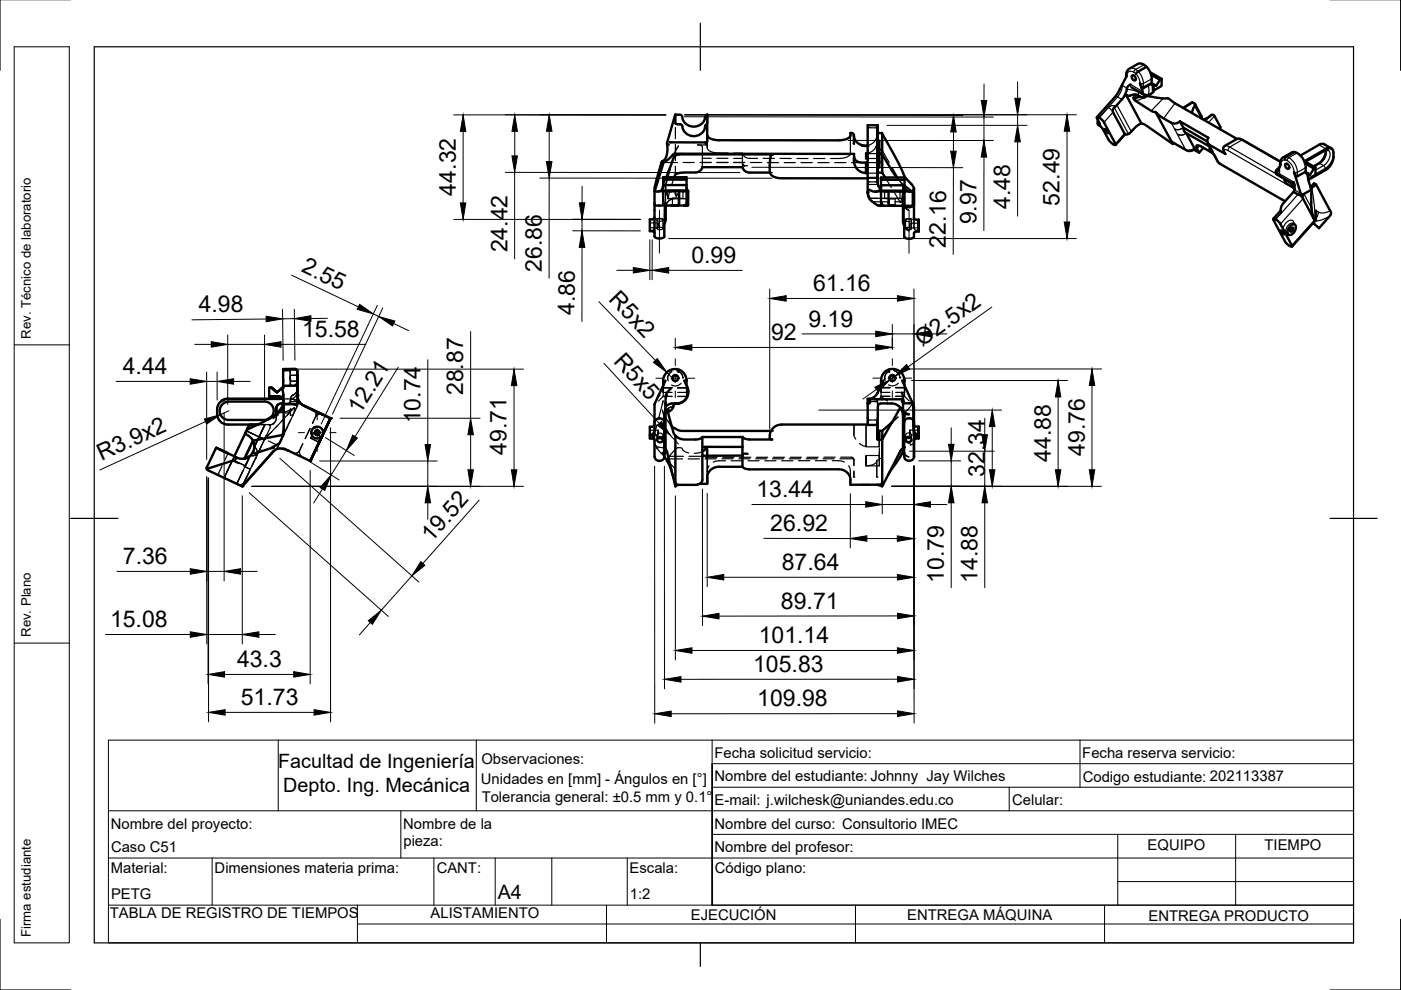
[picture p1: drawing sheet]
<svg xmlns="http://www.w3.org/2000/svg" width="297mm" height="210mm" viewBox="0 0 297 210" stroke-linecap="round" stroke-linejoin="round" font-family="sans-serif">
<!-- layer: Hidden -->
<g fill="none" stroke="#000" stroke-width=".25">
<path d="M139.2 38l.4 .6M140.6 39.6a1 1 0 0 1-1 1M140.6 39.6h.1M140.6 37.6h1.9M140.8 34.3h.2M141.1 39.7l.1 1.1M141.1 39.2v1.7M141.2 37.6l-.6 1.7M141.3 38.4l-.2 1.4M142.2 35.7l-1.1 3.5v4.9M142.9 37.6l-.5 1.6M143.2 24.3v1.5"/>
<path d="M143.2 31.9l.6-.9-.6 1.2v1.8M143.2 27v2.4M143.2 30.6v1.3M143.2 35.2v1.8M143.2 31.9l-.7 2.6M143.6 34.5h-3M143.7 37.6h1.9M144.8 34.5h2.4M148.4 34.5h2.4M148.9 34.5v.9M150.8 33.6h-1.9v.9h1.9M152 34.5h2.3z"/>
<path d="M152 33.6h2.3M154.3 32.4h-1.9a2.79 2.79 0 0 1-2.4-.8l-.1-2.9v2h-2l.6 .1 .4 .3v2.5M155.5 32.5h1.9a1.46 1.46 0 0 0 1.5 1.1h1.7M155.5 34.5h2.4M155.6 34.5h1.8M155.6 33.6h1.8v.9M157.4 34.5l.5 .7-.5-.1 1.1 .1M157.4 32.5v1.1M157.4 34.5v.9M159.1 34.5h2.4M161.8 33.6h2.4M162.7 34.5h2.4"/>
<path d="M163.2 35.2v1.1l.5 .3h-.5M165.4 33.6h2.3M166.3 34.5h2.3M169 33.6h2.3M169.8 34.5h2.4M172.5 33.6h2.4M173.4 34.5h2.4M177 34.5h2.4M180.3 28.2v3.7a1.17 1.17 0 0 1-1.3 1.6l-2.9 .1M180.6 34.5h2.8M181 32.9l.1 .5M181 28.7v1.8"/>
<path d="M181 32.9v1.1M181.1 32.6l-.1 .3M182.6 31h1.7M183.5 34.5h.1M184 35.2v2.4M184 36.7h.1M184 26.6v3.8M184 37.6v3.2M184 38.1v.9v-.3l.3-.1h1.4l.4 .3v-.2M184 27.3v3.2M184 36.6v.3M184 33.6h2.1"/>
<path d="M184 37.6h2.1M184 31.6v2.4M184 34.5h2.1M184 32.6h2.1M184 39.1h2.1M184 36.7h2.1M184 37.8h2.1M185.9 30.3a2.22 2.22 0 0 1-1.9 2.2M185.9 28.7l-.1 .7-.5 .7-.7 .5-.6 .2M186 38.6h.1M186.1 30l-.2 .3M186.1 38.6v.5"/>
<path d="M186.1 28.3l-.2 .3v1.7M186.1 26.6l-.1 .3-.3 .2-1.5-.1M186.1 38.7h.1M186.1 39.1l.6 1M186.4 32.4h.6v2.1v-.3h-.6M186.4 34.5h.6M186.8 39.6a.64 .64 0 0 0 .5 .9l.9 .2M186.8 39.6h.1M186.8 37.6h1.9M187 28.2v3.7M187 31.9l-1.3-.9 1.3 1.2v2M187 35.1v1.5"/>
<path d="M187 31.9l1.5 2.6M187.7 37.6l1.3 2.2M189.1 35.5l1.9 3.2a1.43 1.43 0 0 1 .5 1.7v.8a3.4 3.4 0 0 0 .5 2.9l.7 .5-1-.6v3.9M189.9 37.6h1.9M190.1 37.6l1.7 1.7M191.5 39.3l-.1 1.4M191.5 39.3v1.4h1.8M191.5 39.3v4.4M191.8 39.6a1 1 0 0 0 1 1.1M191.8 39.6h.1M193.3 39l-.3 .1M137.8 49h.1"/>
<path d="M137.8 46.5v2.3M137.8 47.3v1zM137.8 47.3h1.7M137.8 48.3h1.7M138.8 50.1h.1M138.8 46.1v1.8M138.8 49v1.1M138.8 40.6h.1M139.3 46.6v1.8M139.3 48.3a.79 .79 0 0 1 1.2 .2 .81 .81 0 0 1-1.2-.1zM139.3 46.6a.76 .76 0 0 1 1.2 .1 .81 .81 0 0 1-1.2-.1zM139.5 47.3v1z"/>
<path d="M139.6 43.6h.2M140.4 40.1l.2 .5M140.4 40.6h2.1M140.5 46.6v1.8M140.6 40.6l-1.8 .1M140.6 40.6h.1M140.6 40.6h1.8M140.6 40.6v2.5M140.8 46.7v.7M140.8 46.7a1.43 1.43 0 0 0-2 0v1.7l-.5 .4h-.5l.8 .3M140.8 47.4v.1M140.9 44h.1"/>
<path d="M140.9 44l-.1 3.4M140.9 44l-.1 2.7M141.1 42.2l-.2 1.8M141.1 42.1v1.6M141.4 41.1v.1M141.6 42.1h2.1M141.7 42.1h.1M141.9 40.6h.5h-1.2M142.1 40.3l-.4 1.6v.3l-.5-1.6M142.6 42.1h1.2zM142.6 42.1v1.5M143.2 40.6h-2"/>
<path d="M143.2 40.6l-.1 .4 .3 .8M143.2 40.6h.4M143.6 40.6h-2.3l.3 .2-.1 1.3M143.8 42.1v1.5M144.8 40.6h.2l-.2 .2v1.3h-2.2M145.3 42.1h-2.5l-.6 .2a1.98 1.98 0 0 0-1 1.3M145.3 42.1l.4 .2 .2 1.1M145.3 42.1l-2.8 .1-.9 .6-.4 .8M145.7 40.2l-.4 .4h-.9a.5 .5 0 0 0-.7 .4l-.2 .6-.3-1M145.8 40.6h-2.2M184 40.8l.4 1.3M184.4 42.1l.2 .4 .7 .3h3.2"/>
<path d="M184.4 42.1h6.8M186.6 40.6h2.1M186.7 40.1l.3 .2a6 6 0 0 0 3.1 .4h1.3l-.1 1.1 .2 .3M186.7 40.1h.1M186.7 40.1l-.5 .5h-.7M186.8 40.6v2.5M186.8 40.6h.1M188.6 42.1h1.2zM188.6 42.1v1.5M189.6 40.8l1.3 2.1M189.6 40.6h-2.3l.3 .2v1.3h2.1M189.7 42.8h1.5"/>
<path d="M189.7 42.1h1.5M189.8 42.1v1.5M189.9 40.6h2M190.8 40.6h.2l-.2 .2v1.3h-2.2M191.2 42.8h.1M191.2 42.8h.2M191.2 42.1h.2M191.2 42.1l.3 .2M191.4 42.8l.1 .8M191.4 42.8l.1 .2M191.5 42.3l-.3-.2h.2l.1 .3M191.5 42.1v.2"/>
<path d="M191.5 42.6l-.1 .3h-.5M191.5 42.1a.5 .5 0 0 0-.5 .6l-.1 .2M191.7 50.2h.1M191.7 47.5l.3 .7 .7 .7M192 48.4a.8 .8 0 0 1 1.2 .1 .83 .83 0 0 1-1.2-.1zM192 46.6a.8 .8 0 0 1 1.2 .2 .84 .84 0 0 1-1.2-.2zM192 46.7v1.8M192.9 47.3v1zM192.9 48.3h1.9M192.9 47.3h1.9M193.3 46.7v1.8M193.4 40.6l.1 .1"/>
<path d="M193.5 43.7h.1M193.6 43.6l-.8 .3M193.8 46.1v2.3M193.8 46.1v.7M194.8 48.8h-.7l-.3-.3v-1.7a1.48 1.48 0 0 0-2.1 0v3.4M194.8 49l-.8 .2M60 78.3h.1M60 78.3v5.4a.57 .57 0 0 0 0 .9l.1 1h.9h-.9M60 78.6v-.2l.2 .2h1.3M60 78.3v.1h2.6l.3 .2 .1 .3M60 78.2l.1 2.5M60.1 78.6l-.1-.3 .3 .3h1.3"/>
<path d="M61.5 79.6l.1 1.2zM61.5 79.1v-.5l.1 1.6M61.5 79.6h1.5M61.6 79.1v-.5v3.2v-.5M61.6 79.6v1.2zM63 78.6l-.3-.2h-2.7l.1 2.3M63.1 79.5l-1.5 .1M141 79.4l-.1 .1a3.8 3.8 0 0 0-.3 2.3M142.4 78.8a1.62 1.62 0 0 0-.7 2M142.5 78.8l-.7 .6-.2 1M143.4 78.6a1.58 1.58 0 0 1 1.4 1.6M143.6 78.7l.9 .5 .3 .9"/>
<path d="M144 78.4l-1.2-.1-.9 .3M144 78.4l.7 .4 .5 .6 .4 1.2M144 78.4h.1M188.4 78.8a1.62 1.62 0 0 0-.7 1.9M188.4 78.4h.1M188.4 78.4a2.86 2.86 0 0 0-1.6 3.4M188.4 78.4l1.2-.1 .8 .2M188.5 78.7l-.8 .8-.1 .8M189.5 78.6a1.63 1.63 0 0 1 1.3 1.6M189.7 78.6l.8 .7 .3 .8M191.3 79.3l.4 1.3M44.1 99.7l.3 .1"/>
<path d="M44.5 97.8l-.7 1.4 .1 .4 2.7 1.3M46.2 95.1h-.4l-.8 1.6M47.1 98.8l-.8 1.6 .3 .5-1.2-.6M47.1 84.9a3.1 3.1 0 0 0 .1 4.8 4.5 4.5 0 0 0 2.7 .3M47.5 85.4h.1M48.3 99.8l-.6 1.2 .1 .4 .5 .3M48.3 96.1l-.7 1.6M49.2 97.7l-1.5 3.4 .1 .3 2.7 1.3a1.1 1.1 0 0 0 1.5-.9l1.1-2.3M49.2 97.7l1.4 .6M49.3 97.5l-1.6 3.5a.61 .61 0 0 0 .6 .6l3.1 1.5-.9-.4a1.04 1.04 0 0 0 1.3-.5l1.1-2.4M49.3 97.5l2.7 1.3M49.7 96.7l-.4 .8"/>
<path d="M50 97h-.4M50.1 97h-.3l-.3 .2-1.3 2.8 1-2.3M50.6 94.8l-1 2.1M51.1 90h2.3M51.6 99.7l-1.4 2.9M51.7 98.8l1.4 .7M51.9 99l-1.7 3.6M51.9 99l1.2 .5M52.2 91.4h.1M52.2 91.4l3.8 1.8M52.2 91.4l1.4 .6M52.2 91.3l-.1 .4"/>
<path d="M52.2 91.3l2.8 1.3-1 2.1 .9-2.1M52.2 91.3l-1.1 2.4M52.2 91.3l1.4 .7M52.4 90.9l-.2 .5M52.4 90.9h.1M52.5 90.9l-.3 .5M52.7 96.9h.1M52.7 96.9h-.1M52.9 90.1l-.8 1.5a.63 .63 0 0 0 .6 .7M52.9 96.8l-.9 2 1.1-2.2-1.1 2.2-2.7-1.3M52.9 96.8l-1 2.1M53 96.6l-.9 2"/>
<path d="M53.1 96.6l-.4 .3M53.1 96.6l-.2 .2M53.4 90.8l-1.2 .5M53.6 95.8h.1M53.6 95.9l-.9 1M53.7 93.4h-.1M53.7 93.7h.1M53.9 97.8l-1.1 2.2M53.9 94.7a2.62 2.62 0 0 1-.9 1.9l.7-.8zM53.9 94.7l1-2-1 2.1 .2 .1a.93 .93 0 0 1 .4 1.1 .93 .93 0 0 1-.9 .6h-.5l-1.2 2.4M53.9 94.8l.4 .4 .3 .7M54.2 97.2h.1"/>
<path d="M54.2 97.2l-1 2M54.5 96.6l-1.1 2.2M54.6 90h1.6l-1.2 2.6 1.1 .6 1.2-2.6-.3-.5-.9-.1M54.6 96.2l-.8 .4h-.7M54.7 92.5l1.3 .7M54.7 92.5l1.4 .7M54.8 92.9l-.8 1.8-.3-1.3 .3 1.4M55 92.6h.1M55.1 95.3l-.9 1.9M55.1 95.3h.1M56 93.2l-.9 2.1M56.1 93.2h.1"/>
<path d="M56.1 90h-1.4h1.5l-1.3 2.6M56.1 90l-2.1 4.6-.1-.6-.4-.9M56.2 90l-.9 1.8M56.5 92.3l-.5 .9M56.5 92.3l-2.1 4.4M56.6 89l-2.2 1.2M56.9 93.5l1.6 .8M57.1 82.2h.1M57.1 82.2v1.9M57.1 90.1h.1M57.1 88.8h.1M57.6 82.2h-.5"/>
<path d="M57.6 82.2h-.5v1.8h2h-2v-1.8M57.6 91.5l-1.5 1.7M57.8 89.9h.1M58.6 94.4l-.1-.1 .5-.2 .4-.4-.6 1.3M58.6 87.6l-1 .7M58.6 87.9v.9a1.47 1.47 0 0 1-1.5 1.3 1.68 1.68 0 0 0 1.5-2.2zM58.7 83.2h.1M58.7 83.2l.4-.3zM58.8 90.2l-1.6 1.7-.7 .4M59.1 87.9l-1.2 .9M59.1 84l.6 .3M59.1 84h.1"/>
<path d="M59.1 82.9l.7-.6 .3 1v.8M59.1 84a1 1 0 0 1 1 1l-.3-.7zM59.5 84.1v.1M59.8 82.3l-.7 .6M59.8 87l.3-.7v1.1M59.9 82.2l-.1 .1M59.9 82.2h.1M59.9 82.2l-1.2 1M59.9 92.5l-1.2 2.7M60.1 82.2h.1M60.1 88.9l-1.7 1.8M60.1 83.9v1.1"/>
<path d="M60.1 85.6v1.8M60.1 85.6h.1M60.1 85v3.8M60.1 80.7v1.1M60.1 85v.1M60.1 87.4l.5 .2 .5-.1 .4-.3 .1-.5-.4 1-1.6 1.7M60.1 84.1l-.2 .4M60.1 85.4l-.2 .6M60.1 86.3h.1M60.1 83.7v.4M60.1 85.5l.1 1.9 1.4-.6v1.2h.5M60.1 85.5l-1 .2"/>
<path d="M60.1 85.1l.1 .8M60.2 85.5l-.1 4.6-.3 2.2-.4 1.4 .8-1.5M60.2 90v2M60.2 87.4l-1.3 .2M60.2 85.9l-.3 .9-.3 .4-.7 .4M60.2 95.1l1.1 .5M60.2 85.9v1.4M60.9 85.6h.3h-1.1M61 90.5l-1.1 2.1M61.1 95.5l.2 .1M61.3 85.5h-1.2M61.5 89.3l-1 2.2"/>
<path d="M61.5 85l-.1 .3-.2 .2h-1.2M61.5 80.2l.1 1.6v-.5M61.5 85h.1M61.6 85.1h.2zM61.6 80.8h1.4M61.6 86.8v.1M61.6 85.5l.2 .1a1.06 1.06 0 0 0 1.2 .1l.3-.2-1.3 2.7M61.6 81.8h-1.3l-.2 .3-.1-2.3 .1 2.3 .2-.3h1.3M61.7 88.9l-1 2.2M61.7 84.7h.1M61.9 84.7h-.2M61.9 84.7h.4"/>
<path d="M61.9 84.7l-.4 .3M62.1 88l-.6 1.4M62.3 84.7h.1M62.3 84.7l.8 .2v.2M62.3 84.8l.8 .1v-.6v.8M62.4 86.4v.6l-.3 1M62.4 86.4l-.8 .5v1.1M62.4 86.4l-1.5 1.7M63 85.3v.4M63 81.1l-.3 .6-2.6 .1-.1 .4M63 80.7a.93 .93 0 0 1-.5 1.1h-2.4M63.1 82.4l-.3 .8-1.1 1-.1 1.3"/>
<path d="M63.1 82.5l-.3 1.2-.4 .6-.7 .3h-1.7M63.1 82.4l-.4 .9-1 .9-.1 1.3M63.1 80.7a.93 .93 0 0 1-.5 1l-2.5 .1v.4l-.3 .1 .3 1.2 .1 2h2.2l.5 .3M63.1 80.7h.1M63.1 80.8h-1.5M63.1 85.1l.1 .3-.2-.1 .1 .1M63.1 85.1l.3 .4M63.1 85.1l.2 .3M63.1 85.1h-1.3M63.2 85.5h.4h-.3M63.3 85.4l.1 .1M63.3 85.4a.26 .26 0 0 0-.3 .1 .26 .26 0 0 0 0 .3l-.1 .6-.7 1.5"/>
<path d="M63.4 85.5h.1M63.4 85.5l.7 .3M63.5 95.6l-.4 .4-.4 .1-1.4-.5M63.5 95.6l-.7 .5-.6-.1M64.1 96.9l1.7 .8M64.2 94.1l-.7 1.5M64.2 94.1l-.7 1.6 .1 .7 .5 .5-4.1-1.8a1.69 1.69 0 0 0-2 .5M65.7 90.9l-1 2.1M65.8 90.8l-1.1 2.2M65.9 92.9l1.7 .9M65.9 92.9l1.8 .9M66.4 91.8l-.5 1.1z"/>
<path d="M66.4 91.8l1.8 .9M66.4 87l.6 .6-.1 .7M66.4 91.8l1.8 .8M66.5 87l.5 .6-.1 .7M66.6 92.8l.6 .2 .7-.2M66.6 90.6l-.4 .5-.2 .7M66.7 90.6l.8-.1 .6 .3 .4 .5v.7v-.7l-.3-.5M66.9 88.3l-.7 1.5M67 91.3a.5 .5 0 0 1 .7 .2 .5 .5 0 0 1-.2 .7M67 91.3h.1M67.1 90.5a1.25 1.25 0 0 0-.9 1.8M67.5 92.2h.1"/>
<path d="M67.6 92.1h.1M67.9 92.8l.4-.4-.5 .5h-.6M67.9 92.8h.1M68.2 87.8l-.7 .1-.5 .3-.7 1.6M137.8 90.5v2.5M137.8 91.2v1zM137.8 91.2h1.7M137.8 92.2h1.7M138.8 85.7h.1M138.8 93.4h.1M138.8 90v1.1M138.8 85.7v2.6"/>
<path d="M138.8 89.5v2.5M138.8 92v2l.2 .5a.44 .44 0 0 0 .6 .4M138.8 92v-.2l.1 .4 2.1 1.5M138.9 94.2l.4 .5 1.8 .4M139.2 95l1 1.1 .5-.3M139.3 90.1l-.5 1.7M139.3 92.4v.8M139.5 92.8a.58 .58 0 0 1 0-.8 .58 .58 0 0 1 .8 0 .58 .58 0 0 1 0 .8M139.5 91.2v1zM140.2 96.1l.6 .7M140.4 82.2h2.1M140.4 86.9l.4 1.3 1.6 2.1"/>
<path d="M140.5 92.4v.8M140.6 85l-.1 .7M140.6 85l-1 3.9M140.6 85h.1M140.6 84l-1 1M140.6 82.2h1.9h-1.9v1.9M140.6 82.2v1l-.1-.6-.1-.3M140.6 81.8h.1M140.6 84h1.9M140.6 82.2h.1M140.6 84v.1M140.6 83.2h1.9"/>
<path d="M140.9 95.6h.1M140.9 95.6l-.4 .6 .4-.1M141.1 80.7l-2.3 5M141.2 87.4l-.1 .7 .2 .7M141.3 87.1l-.1 .3M141.4 87.4l.2-.1-.1 .1M141.6 89.2l.7 1.2 .5 1.4M141.6 80.3v.1M141.7 87.3l-.5 .1M141.7 86.7l-.2 .9-.3-.2M141.8 97l-.3 .1-.1 .4 1.8 2v3.6M141.9 86.4l.5-.1-.8 .3-.4 .8"/>
<path d="M142 96.7h2.9M142.6 80.2v.1M143.2 97.8v1.6M143.3 95.1l-1.8 2.1M143.7 82.2h2.1h-2.1M143.7 84h1.9M143.7 82.2h1.9M143.7 83.2h1.9M143.8 80.2a.63 .63 0 0 1-.6 .6 .63 .63 0 0 1-.6-.5M144.4 81.3a1.68 1.68 0 0 1-2 .3M144.7 97.3h-2.9l-.2 .2-.1 .2-.1-.2M145.1 80.7l.5 1.1"/>
<path d="M145.6 81.8l.2 .6M145.6 84l.1 .3M145.6 82.7l.2-.5 .1 .7M145.6 82.2v1v-.5M145.6 82.7v1.3M145.6 82.2v1.9M145.9 97.3h2.4M146 96a2.52 2.52 0 0 1-1.6-1l-.8-.1-.4 .3v1.4M146.1 96.7h3.4l.2 .3h.2v3M148.9 95.8l-.7 .2-1 .1M149.8 97h2.2M149.9 96.6v4.5"/>
<path d="M149.9 100v1.2M150.3 98.8l-.4 1.2M151.9 97.3h-2.4M153.1 97.3h2.3M153.2 97h2.4M153.8 97.7a4.7 4.7 0 0 0-2.6 .3M155 97.7h2.4M156.6 97.3h2.4M156.8 97h2.4M157.4 94.8l.1 1.9M157.4 96.7h.1M158.6 97.7h2.4"/>
<path d="M160.2 97.3h2.4M160.4 97h2.4M162.2 97.7h2.3M163.2 93h.1M163.5 91.4h.4l-.5 .1-.2 1.5M163.8 97.3h2.4M164 97h2.3M165.7 97.7h2.4M167.3 97.3h2.4M167.5 97h2.4M169.3 97.7h2.4M170.9 97.3h2.4"/>
<path d="M171.1 97h2.4M172.9 97.7h2.3M174.5 97.3h2.4M174.7 96.9h2.4M176.4 97.7a4.5 4.5 0 0 1 2.6 .3M178.2 96.9l2.6 .1 .2 .4v1.3v-1.3l-.1-.1h-2.8M179.9 98.8h.1a3.1 3.1 0 0 1 .3 2.2v1.8M181 92.2l.1-2.2-.1 2.3 .4 .8M181 99.9v1.2M182.2 94l.8 .5 .6 .1v-4.6v4.7M183.6 94.6v.1h2.8v-1.3h.6v1.3M184 84.6h.1"/>
<path d="M184 90v.1M184 90h.1M184 84.6v5.4M184 90.1h.1M184 84.6h2.1M184 88.1v1.4l.1-.3 .3-.2 1.3 .1 .4 .4-.1-.9v1.1M184 90.1h2.1M184 90h2.1M184 84.8v-.1v2.2M184.5 85.1h.1M184.5 85.1h1M185.5 85.1h.1"/>
<path d="M185.5 85.1l.4-.1 .1-.3v.9M185.9 97.7v3.4M186 85.6h.1M186 84.6v1M186.1 84.6v4.9M186.3 84.6h.1M186.4 97.5l-.5 .1a1.42 1.42 0 0 1-1.5 1.1l-.8 .1M186.4 95v2.5M186.4 97.5v1.3h-2.8M186.4 91.3v3.4M186.4 95.9v2.9M186.6 82.2h2.1"/>
<path d="M186.7 84.1l-.1 .3-.3 .2M186.8 84l-.1 .1 1.5 .9M186.8 83.2v-1h1.9h-1.9v1.8h1.9M186.8 84h.1M186.8 84h1.9M187 98.2v4.9M187 95.9v1.3h-.6v-.6h-2.8v2.2v-2.2M187 91.3v5.9M187.3 80.7l-.7 1.6M187.6 80.3h.1M188.6 80.2h.1M188.7 83.2h-1.9v-.5l-.2-.4-.9 1.6-.7 .5-.9 .2h2.2"/>
<path d="M189.1 89.5l1.3-1.1-1.2 1.2-.8 1.2M189.8 80.1a.63 .63 0 0 1-.6 .7 .63 .63 0 0 1-.6-.6M189.8 80.1h.1M189.9 84h1.9M189.9 82.2h1.9M189.9 82.2h2M189.9 83.2h1.9M190.4 81.2a1.61 1.61 0 0 1-2 .4M190.8 80.1h.1M191.2 85.1h.3M191.2 86.9h.1M191.3 80.7l2.4 5.1"/>
<path d="M191.4 86.8l-.1 .2 .1 .4-.5-.9 .3 .4 .3 .9M191.5 96h.1M191.5 92.1v3.9M191.5 87v.1M191.5 87.1v.9M191.5 84.8h.1M191.5 87.3v-1.4v1.7l-.1-.2M191.5 95l.5-.2-.5 .8M191.5 84.8v2.3M191.5 84v.8M191.5 85.1h.1M191.5 87.9v3"/>
<path d="M191.5 95.6h.1M191.6 93.5l1.7 .8M191.7 88.3h.1M191.7 94.3l.1 1.8 .4 .5 .5 .3-1-.5M191.7 88.3v1.2M191.7 90.7v2.4M191.8 84l1 1M191.8 82.9v.3v-1v1.8M191.8 81.7v.1M191.8 82.9v1.1M192 82.3l-.2 .6M192 92.3v.9"/>
<path d="M192.2 92.8a.58 .58 0 0 1 0-.8 .58 .58 0 0 1 .8 0 .58 .58 0 0 1 0 .8M192.9 91.2v1zM192.9 91.2h1.9M192.9 92.2h1.9M193.3 92.3v.9M193.5 85.4h.1M193.5 85.4l.1 .3M193.5 85.4l-.7 1.1-1.5 1.2M193.5 90.3l.3 3.5-.3 .4-.5 .2M193.5 87.3v-1.8v4.8M193.5 88.5v1.8M193.8 91.4v2"/>
<path d="M193.8 90v.2M193.8 90v3.4M47.7 101.4l2.5 1.2M49.4 102.2l1.1 .5M51.4 100l-1 2.2v.3l.1 .2M51.8 102.2a1.04 1.04 0 0 1-1.4 .5l1 .4M51.8 102.2l-.4 .4M52.3 101l-.5 1.2M52.7 100.2l-.9 2M143.6 102.8l.2-.1-.1 .1M148.9 102l-.5 .5-.5 .1h.4M181 101.1h.1"/>
<path d="M182.6 102.7h1.7M185.9 101.1h.1M186 102.8l-.3-.1 .6 .1"/>
<circle cx="67.3" cy="91.7" r=".5"/>
</g>
<!-- layer: Visible -->
<g fill="none" stroke="#000" stroke-width=".51">
<path d="M237.9 18l-1.4 2.4-3.9 4.4M238.9 16.1l-1 2M239.7 17.9a1.28 1.28 0 0 0-.8 1.3l-.5 1.1-.5 .8M239.9 18.6l2.7 1.5M240 16l.2-.1a.68 .68 0 0 1 .5 .5 .68 .68 0 0 1-.1 .7 .79 .79 0 0 1-.6-1.1zM241.7 17.7l.5 1.5a.86 .86 0 0 0 .9 1 1.05 1.05 0 0 1-1.8 .1M241.7 17.7h.1M243.1 14.2l-1.9 1.1-.4 .4M243.1 14.2l-.5-.5a1.31 1.31 0 0 0-1.4-.1l-1.7 1a1.74 1.74 0 0 0-.7 1.8M243.1 14.1l.6 .8 .4 .9 .3 2.9a.93 .93 0 0 1-.6 1.3l-1 .5M243.8 15.3l2.5 1.4v1.5l-1.5 .9-.3 .4M244 15.8l1.9 1.1"/>
<path d="M244.2 17.6l-1.8 .9a.9 .9 0 0 1-.7-.8M244.2 17.6l.9 .6M246.3 16.7l-.4 .2-.8 1.3-.9-.4M140.6 39.3l-.2 .8M140.6 38.1v1.1M140.7 34.2h-.3l-.2 .4-1.4 5.1v.9M140.7 34.4l-.1 .1M141.4 30.5l.1 1.4a2.43 2.43 0 0 1-1.1 2.3M143.2 24.4v1.7l.3 .2h.6M144.2 26.3l.4 .2a2.5 2.5 0 0 0 2.5 2.4 2.5 2.5 0 0 0 2.5-2.3l.3-.4v-1.9v4.4M145.6 39.7l.3 .8-.1-.1v.2h-.2M145.6 38.1h-5v-.5h5v2.2l.1 .6"/>
<path d="M145.6 39.2h-5v.6l-.2 .4M147.4 36.6h-2.8l-1 .2a.76 .76 0 0 0-.7 .8M148.9 35.4l8.5 .1a1.45 1.45 0 0 0 1.5 1.1h4.3M148.9 35.4a1.45 1.45 0 0 1-1.5 1.2M149.9 24.3a1.48 1.48 0 0 0-.6 1.3 2.5 2.5 0 0 1-2.7 1.2 2.5 2.5 0 0 1-2-2.2l-.4-.3h-1l-1.8 6v.2l.4 .2M149.9 28.7v1.3l-.2 .6-.2-.4-7.5-.1M149.9 28.7a2.33 2.33 0 0 0 2.6 1l25.3 .1M163.4 33.1l.5-.4h-19.6a1.42 1.42 0 0 0-1.7 1.4l-1.4 3.5M163.4 33.1l-.2 3.3a1.98 1.98 0 0 0 2.3 1.4h18.5M177.8 29.8a2.33 2.33 0 0 0 2.5-1.1v-.5a.52 .52 0 0 1 .7 .5v1.7M181 28.7a2.37 2.37 0 0 0 3 2.1M181 30.4h.1"/>
<path d="M181.1 33.4a1.82 1.82 0 0 0 2.3 1.1h.2v2.2M183.6 36.6a2.72 2.72 0 0 1-2.5-3.3v-.7h-38.1l-.4 .2a4.7 4.7 0 0 1-1.9 1.5l-1.9 6.3M183.6 34.5h.4M183.6 32.5v1.1h.4M183.6 35.4v1.3h.4M183.6 32.6h.4M184 32.5h-.4M186.1 26.6v12zM186.1 26.6h-2.1v14M186.1 26.6l-.1 11.9M186.1 34.5h.3M186.1 33.6h.3"/>
<path d="M186.1 32.6h.3M186.1 36.6h.9M186.1 38.5l.1 .8 .5 .8M186.1 30l.3-.1v2.9h.6v3.8M186.4 32.8v2.7h-.3M186.8 38.1v1.2h5M186.8 39.3v.3M186.8 39.6l-.2 .7M187 28.2v4.6l3.1 4.8M187 28.2a69.5 69.5 0 0 1 4.9 9.4l.2 .3M187 28.2l-.9 .1M187 36.6l.7 1"/>
<path d="M191.6 37.4l1.7 1.6a1.91 1.91 0 0 1 .5 1.9v5.2M191.8 38.1h-5v-.5h5v2.3l.4 .6 .6 .1M191.8 39.3l1.7 1.3M232.8 25.4l-.1 .9M232.8 26.4l.5 .3M233 24.9l1.1 1 2.5 4.8a1.49 1.49 0 0 1-1.6-1.1l-1.3-2.3-1-1 .4 .2 .1-.2-.6-1.2M233 24.9l-.4-.1v.3M234.2 27.4l.5 .2 .4 .6-.5-.2zM237.9 21.1l-1.3 1.4a1.09 1.09 0 0 0-.6 1.3l2.4 4.5a.93 .93 0 0 0 1.5-.4M238.6 28.5l-2.1 2.2M238.8 20.1l3.2 6.1M238.8 20.1l.8 .2"/>
<path d="M238.8 20.1l-.3 .2M239.6 20.3a1.71 1.71 0 0 1 1.8 0M239.9 27.9a3.5 3.5 0 0 1 2.3-1.7l.6 .3 5.9 4 .3-.1M240.8 20.8a.24 .24 0 0 1-.3 .2 .24 .24 0 0 1-.2-.3l.1 .4 .3 .3 3.4 2.1 .9 .3M241.8 20.5l-1 .3M242.5 20.6l.2 .1M243.2 20.3a14.4 14.4 0 0 0 4.4 .5l1.5 1.1 13.2 7.6M248.4 29.9l.1 .2M250.2 25.7a1.7 1.7 0 0 1-1.9 .3l-1.8-1-1.5-1.2 3.3 6.2M250.9 27l-.7-1.3 6 3.5a1.02 1.02 0 0 0 .2 1.5l3.4 2-.1-.2M251.5 28.2l1.7 3.3a1.16 1.16 0 0 1-1.7 .3l-3-1.7M253.3 22.5l.1-.4-.7-.4-1.9 1.2"/>
<path d="M253.3 22.5l-.4 .7-.1 .8M253.4 22.1l1.4 2.6v.4M254.2 32.4l-.6-1.3 .1-.2 .2-.1 .9 .3 2.3 1.4M255.2 31.3l-1 1.1-1.1-.7M255.9 30l-5-3a1.32 1.32 0 0 0 .6 1.2l5 2.9M256.1 30.3l.7 1.4M256.4 24.7l.3-.2a.48 .48 0 0 1 .8 .1l1.2 2.3v.5M256.4 24.7l-1.2 .6M256.5 31.2v.7M257.2 32.4l-.7-.4 .9 .8 .8 1.5 .4 .3 13.9 8.1M259.7 32.5a1.1 1.1 0 0 1 0-1.6l2.5-1.4 .7-.1 8.6 4.9M270.5 36.6l.3 .5 3.6 2.1"/>
<path d="M271.2 35.6a.83 .83 0 0 0-.6 1.1l.2-.2M271.3 35.4l-.5 1.1M271.5 34.9l-.2 .5M272.4 38l.1 .7 1.7 1M272.5 34.8l.2-.1a.68 .68 0 0 1 .6 .4 .68 .68 0 0 1-.2 .7 .79 .79 0 0 1-.6-1zM273.9 38.8l.1 .7 .2 .3M274.2 39.7l.3 .1M274.3 38.6l.1 1.4M274.4 36.6l1.5 4.7M274.4 36.6a.92 .92 0 0 0 .7 .8l1.7-1 .1 .4h.3M274.4 32.3l-1.7 .9-.2 .3v.4M274.5 32.2l.5 .2"/>
<path d="M274.5 32.2l-.6 .1-1.8 1.1a1.7 1.7 0 0 0-.7 1.8M275 32.4a3.9 3.9 0 0 1 1.8 4M276.5 34.1l2.4 1.4M276.7 34.6l1.9 1.1M276.8 36.5l1 .5M276.9 36.6l.2 .1M277.2 36.8l.6 .2 .8-1.3 .3-.2v1.6l-1.4 .8M277.2 36.8l.3 1.8M277.5 38.6l.5 1.6-1.5 .9-.3 .6M277.5 37.9l-.1 .1M278.2 39.8l-.2 .2 1-.9 3.2 6.1-.3 .7-2.2 2.5-1.3-1.1M279 39.1l-.4-.2-.7 .8"/>
<path d="M281.1 31.8a3.2 3.2 0 0 1-1.5 2.8l-1.1 .7M281.6 31.8l-.6 .1-4.2 2.4M282.3 31.4l-1.5-.8h-.8l-4.3 2.4M282.7 32.5a3.6 3.6 0 0 1-1.6 3.5l-3.7 2.2M282.7 32.5a.97 .97 0 0 0-.4-1.1 .97 .97 0 0 0-1.2 .1l-4.5 2.7M138.8 43.1v7a1.01 1.01 0 0 0 1 .5M138.8 46.1l-.3 .4h-.7v2.5l.7 .1 .3 .3M138.8 40.6v2.8l.2 .2h.8M140.4 40.4h5.4M140.6 43.1h.1M140.6 40.6h-.2v-.4a1.63 1.63 0 0 1-1.6 .4M140.6 40.6v2.4"/>
<path d="M140.6 43.1l.3 .4h.2M140.8 47.5h.1M140.8 47.5v2.6M140.9 50.1a.93 .93 0 0 1-1 .5M141.1 43.6h-1.4M141.1 44.1v.9M141.1 44v2.5M141.1 46.5l-.3 1M141.2 43.6l-.1 .5M142.2 43.6h-.6a.39 .39 0 0 0-.4 0 .39 .39 0 0 0-.1 .5M142.2 43.6h3.6M142.3 43.6h-.1"/>
<path d="M142.6 43.6h1.2zM144 40.5v2.5l-.2 .5M144 40.5l-3.4 .1M144 40.5l1.6 .1M145.6 43.1l-.3 .4-.2 .1h.6M145.6 40.6v2.5M145.7 43.6h.1M145.9 40.6l-.1 3M184 40.6l.3 1.4M184 40.8l.3 1.2M184.1 40.1l1.4 .5M184.3 42l.4 .6 1.3 .9"/>
<path d="M185.8 40.6h-.3M186 43.5l.9 .1M186 43.5l.7 .1h4.5M186.1 40.6h-.3M186.6 40.3l-.5 .3M186.6 40.3v.3h.2M186.6 40.4h5.3M186.8 40.6v2.5M186.8 43.1h.1M186.8 43.1l.3 .4 .2 .1h-.4M188.4 40.6h-1.6M188.4 40.6h3.4"/>
<path d="M188.4 40.6v2.7l.1 .3M188.6 43.6h1.2zM191.2 43.6h.3M191.2 43.6h.1M191.5 43.6h.1M191.5 43.7v.2M191.5 43.6v.1M191.7 47.9v2.3a1.46 1.46 0 0 0 2.1 0v-.9l.3-.2h.7M192 40.3l-.1 .3h-.1v2.5l-.3 .4-.2 .1 2.2 .1M192.8 40.7h.7v2.2l.2 .6M193.4 43.5h.2M193.5 43.7l-.7 .2h-1.3v3a2.21 2.21 0 0 0 1.2 2"/>
<path d="M193.5 40.6l.3-.6v3.4l-.3 .2-.1-.1 .1 .2M193.5 40.6v.1M193.6 43.6l-.1 .1M193.8 46.1l.3 .4 .7 .1M194.8 46.6v2.5zM194.8 47.3v1zM270.5 46.5l-.3-.1-.3 .1 2.5 4.7M270.5 46.5l1 1M271.4 48.9l.5 .2 .5 .6-.6-.2zM271.5 47.5l.7 1.3 .9 .9-.4-.2v.4l1.2 2.1M271.5 44.7l-1.5 1.7M272.4 51.2l1.1 1"/>
<path d="M272.9 49.6l.3 .2M273 49.4a1.58 1.58 0 0 1 1.5-1.8 1.5 1.5 0 0 1-1.1 2.2l-.3-.1M273.7 48.4l.3-.2 .2 .3-.2 .4-.3 .2-.2-.2zM273.9 52v.3l-.4-.1M274.1 47.4l.4 .2M274.5 40l-.2 .7M274.5 40h.1M275.9 41.3h-.6l-1-.6-2.2 2.4a2.05 2.05 0 0 0-.5 2M275.9 41.3h.1M276 41.3h-.1M276 41.1l.1 .4M278 42.8v.1"/>
<path d="M278 40.2v2.8a9 9 0 0 0 .7 3.7l-2.4-4.6-.3-1-.1 .2M278.4 47.3l.3 .2M278.9 46.8l-5 5.5M279 44.6v2l-.1 .2-.2-.1M60 78.3l2.5-.1a1.02 1.02 0 0 1 .6 1.4v1.1M63 78.6l.1 .2M63 79.6v1.2zM63.1 79.5v1.3zM144 78.4l-.2 .5M188.4 78.4l.1 .4M43.8 99.1v.3M46.2 95.1l2.1 1-2.5-1.2-2 4.2"/>
<path d="M46.6 95.3l3.1 1.4M47 85.8l.5-.4 .8-.2 7.8-.1a1.95 1.95 0 0 1 1.9 2 1.95 1.95 0 0 1-1.9 1.9h-7.6a1.94 1.94 0 0 1-1.7-1.1 1.94 1.94 0 0 1 .2-2.1zM47.1 84.9l1.2-.3a2.25 2.25 0 0 0-2.3 2.2 2.49 2.49 0 0 0 2.3 3.2h6.4a2.82 2.82 0 0 0-1.8 .1l-.4 .8M48.3 84.6h11.7M49.6 96.7h.1M49.7 96.7h.1M49.7 96.7l.4 .3M52.1 91.7l-2.4 5M53.6 93.4l-1.7 3.8 .8-.3a2.69 2.69 0 0 1-2.7 0M53.6 95.8l-.3 .6-.7 .5M57.1 82.2v1.9M57.1 84.1l2-.1z"/>
<path d="M57.1 82.2h.5l1.1 1-1.1-1M57.1 82.2h.1M57.5 95l-3.4 1.1h-.2l-.3-.3M57.6 82.2l1.1 1 1-.9M57.6 82.2h-.5M57.6 88.3l-1 .7M58 95.6l-6.6 7.5M58.9 87.6h-.1h.1M59.1 84a1.01 1.01 0 0 1 1 1M59.1 84h.1M59.5 84.2a.57 .57 0 0 1-.8 .4h-.7M59.7 82.3l.4-.1-.1-.4h2.5a.96 .96 0 0 0 .5-1.1l.1 3"/>
<path d="M59.7 82.3l.4 1.6M59.9 82.2h.1M59.9 84.5l-.3 .1M59.9 86l-.4 .8-.9 .8M60 85.5a1.14 1.14 0 0 0-1.4 1.1v1.3v-1.6l.5-.6M60.1 83.9v1.8M60.1 85.1a4.4 4.4 0 0 1-3.2 3.8 14.8 14.8 0 0 1-4.4 2l-.4 .8 .1 .4a2.74 2.74 0 0 1 1.4 3.7M60.2 95.1l5.6 2.6M60.2 91.8l-.4 .4-5.8 1.2-.3 .3M61.1 95.5a2.57 2.57 0 0 0-3.3 .3l-6.4 7.3-7.4-3.4-.2-.3 6-1.9 .3-.5M63.1 82.4v.8a2.8 2.8 0 0 0 1.4 2.9l2 .9M63.1 83.8v-.1v1.4l-.2 .5-2.8 .1 .1 6.3-1 2-1.7 1 .5-.1"/>
<path d="M63.1 80.7v1.7l-.1-3.5a.52 .52 0 0 0-.5-.7l-2.5 .1v3.5M63.1 80.7v3.6v-1.1M63.1 80.7l-.1 .3M64.1 85.8l6 2.9-.4 .9M64.1 85.8l4.3 2.1-.2-.1M65.8 97.7h.1M66.4 87l3.7 1.7M66.5 87h.1M67 91.3a.5 .5 0 0 0-.2 .7 .5 .5 0 0 0 .7 .1M68.2 92.7l-.6 1.1zM68.2 92.6l-.5 1.2zM68.3 92.4h.1"/>
<path d="M68.4 92.1a1.26 1.26 0 0 0-1.3-1.6 1.26 1.26 0 0 0-.9 1.9 1.26 1.26 0 0 0 2.1 0M68.5 92h.1M69.7 89.6l-3.9 8.1zM70.1 88.7l-4.3 9M137.8 92.4v.6h.7l.3 .4M138.8 90l-.3 .4-.7 .1v1.6M139.5 92.8l.6 .1 .3-.1M139.7 83.7l-.5 1.1a2.78 2.78 0 0 0-.4 2.2l-.1 4.4-.4 .7h-.5v.3h.6l.3 .7 .1 3.7a1.04 1.04 0 0 0 1 .9M139.7 83.7l.1 .1M139.8 88.7a1 1 0 0 0-1 .9M139.9 88.7a.96 .96 0 0 1 1 .9M140.8 96.8l1 1.7 .8 2.3"/>
<path d="M140.8 89.6v7.2M140.9 96.8a.96 .96 0 0 1-1 .9M140.9 95.6v.5l.2-.3M140.9 95.6l-.1 1.2M140.9 96.1h.1M141 87l-.2 .9 .1 7.7M141.1 95.8v-.7l.3 .7 1.8 7.3 .5-.3M141.1 85.5h.1M141.1 80.7l-1.4 3M141.1 85.5v9.7M141.1 85.5l.1 .3 .3 .1a2.32 2.32 0 0 1 1.6-.4M141.7 86.7v1.2l1.2 4 .3 .4"/>
<path d="M142.2 82.4a3.6 3.6 0 0 0-1.1 3.2v1.4M142.4 90.3l1.2 .8 1.1 .3h18.8M142.8 86a1.58 1.58 0 0 1-1.1 1.3M143.1 85.5h.3M143.1 85.6h.1M143.2 85.6l-.4 .3M143.4 85.5a2.49 2.49 0 0 0 2.4-3.1 2.49 2.49 0 0 1-2.6 3.2M143.8 80.1a.62 .62 0 0 0-.7-.5 .62 .62 0 0 0-.5 .6M143.9 85.6h-.7M145.1 80.7l.6 1.3M145.6 80.5a2.48 2.48 0 0 0-2.6-2.3 2.48 2.48 0 0 0-2.4 2.5v1.1M145.6 80.5v.1"/>
<path d="M145.6 80.7v1.1M145.6 80.5v.2M145.7 82l.1 .3M145.9 82.8v.1M147.4 93.2h-2.2a2.71 2.71 0 0 1-2-.9v9.9M148.9 96.6v5.1a1.31 1.31 0 0 1-1.5 1.1h-3.8l-.3-.3-.1-.3M148.9 92.7h8.5M148.9 92.7v2M148.9 92.6a1.65 1.65 0 0 1-1.5 .6M148.9 95.7l.6-.6a.25 .25 0 0 1 .3 0 .25 .25 0 0 1 .1 .3v1.2M157.4 99h-4.9a2.41 2.41 0 0 0-2.6 2.2v1.4M157.4 94.8l-8.5-.1v1.9h8.5"/>
<path d="M157.4 94.8v1.9M157.4 96.2h1.1M157.4 92.7v2.1M157.4 96.7v2.3M157.4 96.7h.1M157.4 99a1.66 1.66 0 0 0 1.5 .5M157.4 92.6a1.66 1.66 0 0 0 1.5 .6h4.8M177.8 99.5h-18.9M184 90h-18.3a2.49 2.49 0 0 0-2.4 3.1l.4 .1M184 85.5v4.6h2.1M184 84.6v.9M184 85.5h.1"/>
<path d="M184.1 84.6h-.1M184.4 85h.1M184.4 85a.35 .35 0 0 1 0 .5 .35 .35 0 0 1-.4 0M186.1 93.2h.9l.1 9a.66 .66 0 0 1-.8 .6h-6v-.5a2.39 2.39 0 0 0-2.5-2.8M186.1 89.5v3.7v-3.1M187 91.3h-.6v1.3h-.3M187.3 80.7l-.7 1.5a3.1 3.1 0 0 1-2.1 2.3l-.4 .1M189.1 89.5l-2.1 1.8M189.8 80.1a.62 .62 0 0 0-.7-.5 .62 .62 0 0 0-.5 .6M190.9 86.4l-3.9 6.8v-1.9M190.9 86.4l-.3-.3a6 6 0 0 0-3.9-.6 .76 .76 0 0 0-.6 1.1v3.5M190.9 86.4l.4 .7 .2 .7"/>
<path d="M191.2 84.7l.2 .1M191.2 85.1h.3M191.2 83.2l.2 .6 .1 1.1M191.2 84.7h-6.6h-.2v.3M191.2 86.9l.2-.1 .1 .2M191.2 84.7h.1M191.3 80.7l2.2 4.7M191.4 84.8h.1M191.4 84.8l.1 .1M191.5 84.9h.1M191.5 86.9v9.1l.2 .4M191.5 95l-.6 .7-3.9 7.4-1-.3"/>
<path d="M191.5 85.1v.4M191.5 95.6a19.8 19.8 0 0 1-2.7 4.3l-.5 .8M191.5 84.9v.2M191.5 86.9a1.36 1.36 0 0 0 1.2 .9M191.7 89.6a1.05 1.05 0 0 1 1-.9 1.05 1.05 0 0 1 1.1 .9l.1 2 .3 .4h.6v.4l-.6 .1-.4 .6v3.7M191.8 80.8a2.49 2.49 0 0 0-2.5-2.6 2.49 2.49 0 0 0-2.5 2.5v1M191.8 80.7v1M192.2 92.8l.3 .1 .5-.1M192.7 87.9a.65 .65 0 0 0-1 .4v8.5a.96 .96 0 0 0 1 .9M192.7 97.7h.1M193.4 85.3l.1 .1M193.5 85.4l-2 .1v1.4"/>
<path d="M193.5 85.4h.1M193.5 85.4l.3 1v3.6M193.6 85.3l-.1 .1M193.8 93.4v3.4M193.8 90l.3 .4 .7 .1M193.8 96.8a.96 .96 0 0 1-1 .9M194.8 92v-1.5v2.5v-.6M194.8 91.2v1zM194.8 93h-.7l-.3 .4M149.9 101.1v1.5h-1.6"/>
<circle cx="67.3" cy="91.7" r=".5"/>
<circle cx="139.9" cy="93.2" r=".6"/>
<circle cx="143.2" cy="80.2" r=".62"/>
<circle cx="189.2" cy="80.2" r=".62"/>
<circle cx="192.6" cy="93.2" r=".6"/>
</g>
<g fill="#000">
<circle cx="186.1" cy="37.8" r=".25"/>
<circle cx="140.6" cy="43.1" r=".25"/>
<circle cx="141.2" cy="43.6" r=".25"/>
<circle cx="184" cy="40.8" r=".25"/>
<circle cx="186.8" cy="43.1" r=".25"/>
<circle cx="191.5" cy="43.7" r=".25"/>
<circle cx="191.8" cy="40.6" r=".25"/>
<circle cx="274.4" cy="40.3" r=".25"/>
<circle cx="47.1" cy="84.9" r=".25"/>
<circle cx="51.9" cy="97.2" r=".25"/>
<circle cx="63.1" cy="83.8" r=".25"/>
<circle cx="65.8" cy="97.7" r=".25"/>
<circle cx="66.6" cy="90.6" r=".25"/>
<circle cx="67.9" cy="92.8" r=".25"/>
<circle cx="70.1" cy="88.7" r=".25"/>
<circle cx="141.2" cy="83.8" r=".25"/>
<circle cx="148.8" cy="96.7" r=".25"/>
<circle cx="184" cy="85.5" r=".25"/>
<circle cx="191.5" cy="85.1" r=".25"/>
<circle cx="191.5" cy="87.8" r=".25"/>
<circle cx="193.5" cy="85.4" r=".25"/>
<circle cx="51.4" cy="103.1" r=".25"/>
</g>
<!-- layer: Visible Narrow -->
<g fill="none" stroke="#000" stroke-width=".25">
<path d="M238.8 15.9l.1 .2M238.9 18.9l1.5 .3 .9 .4M239 18.7l-1-.6-.2 1-.5 1-.4 .4-.4-.1M239.5 14.5a1.31 1.31 0 0 1 1.3 .2M239.9 18.6l-.2-.3v-.4l2.5 1.5M240.8 14.7a3.7 3.7 0 0 1 1.6 3M240.8 15.7l.8 1.1 .1 .9M240.9 15.7a1.03 1.03 0 0 0-1.2-.6 1.03 1.03 0 0 0-.8 1M241.4 19.3v.2M242.4 17.7v.9M242.4 17.7h-.7M242.5 13.8l-1.7 .9-.4 .6"/>
<path d="M243.4 18.3l-1.3 .7M243.5 18.3a1.88 1.88 0 0 1-.4 2.1M244.2 16.7l-1.8 1M244.3 17.9l-.9 .4M244.7 18l.1 1.1M233.1 26v.5M233.2 26.6l.1 .1M235 22.8l-1.9 2.2M235 22.8l1 1M236 23.8l-1.9 2.1M236.2 22.8l3 5.6M236.5 22.6l-.8-.2-.7 .4"/>
<path d="M236.8 22.3l3.1 5.6M237.9 21.1l-1-.6-3.9 4.4M238.5 28.6l-.1-.3-1.9 2.2M238.5 20.1v.2M240.9 20.1l-1.3 .2M241.3 20.2l-1 .5M241.3 20.3v-.7l1.6 .9M242.7 20.6l-1.9 .8M246.6 20.9l-2.5 2.6M248.3 26l.7 1.3M249 27.3l.1 .1M249 27.3a1.64 1.64 0 0 0 1.9-.3 1.7 1.7 0 0 1-1.8 .4"/>
<path d="M249 27.4l.6 1.1M249.1 21.9l-2.4 3.2M249.6 28.5a1.66 1.66 0 0 0 1.9-.3 1.54 1.54 0 0 1-1.9 .3zM249.7 28.5l1.7 3.2-3.1-1.7M252.9 21.8l-1.9 1.2M253.2 31.4a1.73 1.73 0 0 1-1.8 .3l.1 .1M253.3 22.5l1.4 2.6 .1-.4M254.3 30.9l-.5 .6M256.4 24.7l-.8 .9M256.4 30.7l.7 1.3M256.8 31.6l.3 .4M257.1 32v.4"/>
<path d="M257.2 32.4l.6 .8M257.4 32.8l.4 .4 .8 1.5M257.5 24.6l-1.3 1.4M259.6 32.2l.1 .2M259.7 32.4l.1 .3M259.7 30.9h.4l.6 .3M260.4 31.9l-.4-.2-.5 .1 .2 .6M260.4 32l14 8M260.7 31.2l9.9 5.7M260.7 31.2l-.3 .3v.4M262.2 29.5l.5-.1 .6 .3M263.3 29.7l-2.6 1.5"/>
<path d="M263.3 29.7l8.1 4.7M263.5 29.7h-.2M270.8 36.5l.5 .4 .1 .4M271.1 35.7l-.3 .2M271.3 35.4v1.5l3 1.7 .1 .4-3.5-1.9M271.4 34.7l.2 .2a.99 .99 0 0 1 .7-1 .99 .99 0 0 1 1.2 .6l.6 .9 .3 1.1M272.1 33.3l.6-.1 .5 .2M272.4 38.2l1.5 .9M273.2 33.4l-.3 .6M273.2 33.4a3.8 3.8 0 0 1 1.9 3.1M274.2 39v.8M275 32.4l-1.8 1"/>
<path d="M275.1 36.5v.9M275.1 36.6h-.7M276.8 35.6l-1.7 .9M277.5 36.9v1M278.1 39.8l.6 4.2v2.7M279.7 30.7l1.4 .9M280.6 35.1l-.8-.4-1.2 .7M280.6 35.1l-1.7 1M280.6 35.1l.4 .6M281 35.7l-2.1 1.2M281 31.7l-4.4 2.5M281 31.7l-.1 .2"/>
<path d="M281 31.7a1.07 1.07 0 0 1 1.2-.1 1.07 1.07 0 0 1 .5 1.1 3.8 3.8 0 0 1-1.7 3M281.2 31.8a2.57 2.57 0 0 1-1.5 2.8h-.1M281.6 31.8a2.13 2.13 0 0 1-.7 3.1l-.3 .2M271.6 45.1l-1.2 1.4M272.8 49.5l.1 .1M273.2 49.7l-.4 .1M274.1 47.4a1.54 1.54 0 0 0-1.5 1.8M274.4 47.5a.78 .78 0 0 0-.5-.8 .78 .78 0 0 0-.9 .2l-.6 .7-.4 .8M274.4 40.3l1.4 .7-.1 .3M276.2 42.2l-4.7 5.3M276.2 42.2l-1-1-4.7 5.3M276.3 42.1l-.1 .1"/>
<path d="M276.5 41.1l1.6 3M278.1 47.3v.3M278.4 47.3h.1M278.7 46.7l-4.8 5.3M279.5 44.9a1.56 1.56 0 0 1-.5 1.3M281.9 45.9l-2.1 .9-1 .1M282 44.7a2.53 2.53 0 0 1-3-.1l.1 .7-.1 .6"/>
</g>
<!-- layer: Custom Tables -->
<path d="M3 9.9h11.7v190h-11.7zM3 73.1h11.7M3 136.3h11.7" fill="none" stroke="#000" stroke-width=".21"/>
<!-- layer: Border -->
<path d="M0 -.1v15M297 -.1v15M20 9.9h267v190h-267zM148.5 4.9v10M15 109.9h10M282 109.9h10M0 194.9v15h15M148.5 199.9v5M297 194.9v15h-15" fill="none" stroke="#000" stroke-width=".25"/>
<!-- layer: TitleBlock -->
<g fill="none" stroke="#000" stroke-width=".21">
<path d="M59 156.9v15M101 156.9v15M151 156.9v35v-30h136M229 156.9v10M23 171.9h264M85 171.9v10M151 166.9h136M151 176.9h136M214 166.9v5M237 176.9v15M262 176.9v15M23 191.9v8h264v-43h-264v35h264h-136"/>
<path d="M23 181.9h264M45 181.9v10M75.8 195.9h211.2M75.8 191.9v8M92 181.9v10M105 181.9v10M117 181.9v10M128.6 191.9v8M133 181.9v10M181.4 191.9v8M234.2 191.9v8M237 186.9h50"/>
</g>
<!-- layer: Smart Centers -->
<g fill="none" stroke="#000" stroke-width=".21">
<path d="M139.8 44.6v9.1M192.7 44.6v9.1M143.2 76.1v1.4M143.2 79.3v1.8M189.2 76v1.5M189.2 79.3v1.8M63.2 91.7h1.4M66.3 91.7h1.8M67.2 87.7v1.3M67.2 90.8v1.8M67.2 94.4v1.3M69.9 91.7h1.3"/>
<path d="M139.1 80.2h1.4M142.3 80.2h1.8M143.2 82.9v1.4M145.9 80.2h1.4M185.1 80.2h1.4M188.3 80.2h1.8M189.2 82.9v1.4M191.9 80.2h1.4"/>
</g>
<!-- layer: FD_Dimensions -->
<g fill="none" stroke="#000" stroke-width=".21">
<path d="M208.6 17.8v3.5M215.8 17.3v3.5M96.2 24.4h45M98.2 27.8v15.2M107.1 36.5l49.8 .1M109.1 36.5v18.4M109.1 27.8v5.3M114.4 37.8h49.3M114.4 24.3l26.8 .1M116.4 27.8v6.5M116.4 37.8v21.2M123.4 39.5v3.5"/>
<path d="M145.1 24.8h65.5M145.2 24.4l59 .1M145.2 24.3h83M159.4 35.5l44.7 .1M179.8 29.8h30.8M188 26.6h29.7M202.1 35.6v18.3M202.2 28l-.1 4.1M208.6 24.8v5M208.6 33.3v15.6M215.8 24.3v2.3M215.8 30.1v15.7"/>
<path d="M226.2 27.8v19.3M61.8 58.3l14.2 6.8M121.4 46.5h14.4h-39.6M121.4 48.9l14.4 .1M123.4 46.5v2.4M123.4 52.4v15.8M130.8 57.3h3.5M137.8 50.8v8.5M137.8 57.3h.5M138.3 50.8v8.5M141.8 50.6h86.4M141.8 57.3h15.6"/>
<path d="M41.3 73h3.5M43.8 78.9v18.5M46 78.9v5.9M48.3 71v14.8M48.3 73h7.8M56.1 71v14.1M56.4 67.6l-15.7 .2M59.6 73h18M59.9 65.6l.1 10.8M62.1 78.3h48.9M62.4 65.6l.1 10.8M62.4 67.6h-2.5"/>
<path d="M69.4 67.5h-3.5M79.2 66.6l1.1 .5M80 64.7l-11.9 25.2M81.2 65.3l-10.7 22.5M83.5 68.6l3.1 1.5M84.4 77.9l-9.1 14.7M90.7 76.3v17.9M99.8 70.3v18.4M127 64l12 12.4M128 77l11.8 12.8M141.4 78.9l1.7 1.9M143.2 71.7v2.4"/>
<path d="M163.2 61.3v29.7M166.7 63.3h23.6M170.1 70.8h15.6M185.7 73.7h-39M189.2 68.8v5.3v-2.4M189.2 70.8h4.6M189.7 79.8l-1 .7M191.1 78.2h42.4M193.8 61.3v33.5M197.3 70.8h3.5M210.3 65.1l-17.8 12.7M24.6 80.9h15.7"/>
<path d="M43.6 89.4l-22.4 10.2M43.8 80.9h2.2M47.5 87.4v35.8M48.5 87.1l-1.7 .8M49.5 80.9h3.5M59.3 97.2l29.5 26.2M65.8 99.8v45.2M65.8 98l6.1 3.8M67.8 97.7h24.9M69 92.8l6.1 3.8M70.1 90.7v62.3M72.1 88.7h29.7"/>
<path d="M73.4 95.5l-3.2 5.2M90.7 97.7v5.4M99.8 92.2v7.4M109 81.8v17.8M138.8 98.8v54.5M140.9 98.8v47.2M142.2 92.3l1.6 1.9M173.6 86.9h38.8M185.8 82.6l-2.8 2M192.8 95.7h18M193.3 80.7h33M194.8 97.7h8.9"/>
<path d="M201.7 90.7v3.5M201.7 97.7v5.4M208.8 88.7v3.5M208.8 95.7v7.4M210.4 90.4v9.2M224.3 84.2v15.4M231.5 81.7v17.9M43.8 101.1v35.4M44.1 101.7v43.3M44.2 101.3v51.7M51.4 105.1v31.4M52.8 104.5l29.5 26.2"/>
<path d="M53.4 103.1h57.6M68.3 103.7l-1.8 3M90.7 106.6v3.5M101.6 106.1l-11.9 13.4M143.2 105.1v34.8M148.9 103.7v28.9M149.9 104.6v19.8M159.4 107h24.2M161.9 114.1l18.4 .1M180.3 104.7v11.5M183.8 114.2h6.4M187 105.1v3.9"/>
<path d="M187 107h6.8M189.1 103.1h44.4M193.7 116.2l.1-17.4v54.5M197.3 107h3.5M201.7 106.6v18M208.8 106.6v18M22.4 134.5h17.9M24.8 121.2h15.5M43.8 134.5h7.6M43.8 121.2h3.7M51 121.2h3.5M54.9 134.5h3.5"/>
<path d="M78.5 132l-2.3 2.6M87.3 122.1l-6.5 7.3M146.7 137.9h43.6M153.5 122.4h36.8M190.3 130.6h-37.9M47.6 143h14.7M47.7 151h18.9M190.3 144h-45.9M190.3 151.3h-48"/>
</g>
<g fill="#000" stroke="#000" stroke-width=".21">
<path d="M98.2 24.4l.6 3.4h-1.2zM109.1 24.3l.6 3.5h-1.2zM108.5 33.1h1.2l-.6 3.4zM115.8 34.3h1.2l-.6 3.5zM116.4 24.3l.6 3.5h-1.1zM202.2 24.5l.5 3.5h-1.1zM201.6 32.1h1.1l-.6 3.5zM208.6 29.8l.6 3.5h-1.2zM208 21.3h1.2l-.6 3.5zM215.2 20.8h1.1l-.5 3.5zM215.8 26.6l.5 3.5h-1.1zM226.2 24.3l.6 3.5h-1.2z"/>
<path d="M97.6 43h1.2l-.6 3.5zM123.4 48.9l.6 3.5h-1.2zM122.8 43h1.2l-.6 3.5zM134.3 56.7l3.5 .6-3.5 .6zM138.3 57.3l3.5-.6v1.2zM225.6 47.1h1.2l-.6 3.5zM44.8 72.4l3.5 .6-3.5 .6zM56.4 67l3.5 .6-3.5 .6zM56.1 73l3.5-.6v1.2zM62.4 67.6l3.5-.7v1.2zM76.2 64.5l3 2.1-3.5-1zM80.3 67.1l3.4 1-.5 1z"/>
<path d="M138.5 76.8l.9-.8 2 2.9zM143.2 73.7l3.5-.6v1.2zM163.2 63.3l3.5-.6v1.2zM185.7 70.2l3.5 .6-3.5 .6zM185.7 73.1l3.5 .6-3.5 .5zM190.3 62.7l3.5 .6-3.5 .6zM192.2 77.3l.7 .9-3.2 1.6zM193.8 70.8l3.5-.6v1.2zM40.3 80.3l3.5 .6-3.5 .6zM43.3 88.9l3.5-1-3 2zM46 80.9l3.5-.6v1.2zM74.8 92.3l1 .6-2.4 2.6z"/>
<path d="M90.1 94.2h1.2l-.6 3.5zM99.2 99.6h1.2l-.6 3.5zM99.8 88.7l.6 3.5h-1.2zM108.4 99.6h1.2l-.6 3.5zM109 78.3l.6 3.5h-1.2zM139.4 90.1l.8-.7 2 2.9zM185.5 82.1l3.2-1.6-2.5 2.6zM201.1 94.2h1.2l-.6 3.5zM208.2 92.2h1.2l-.6 3.5zM209.8 99.6h1.1l-.5 3.5zM210.4 86.9l.5 3.5h-1.1zM223.8 99.6h1.1l-.6 3.5z"/>
<path d="M224.3 80.7l.6 3.5h-1.1zM230.9 99.6h1.2l-.6 3.5zM231.5 78.2l.6 3.5h-1.2zM70.2 100.7l-1.3 3.3-1-.6zM89.2 119.1l.9 .8-2.8 2.2zM90.7 103.1l.6 3.5h-1.2zM183.6 106.4l3.4 .6-3.4 .5zM180.3 114.2l3.5-.6v1.2zM190.2 113.6l3.5 .6-3.5 .6zM193.8 107l3.5-.6v1.1zM201.7 103.1l.6 3.5h-1.2zM208.8 103.1l.6 3.5h-1.2z"/>
<path d="M40.3 134l3.5 .5-3.5 .6zM40.3 120.6l3.5 .6-3.5 .5zM47.5 121.2l3.5-.6v1.1zM51.4 134.5l3.5-.5v1.1zM78.1 131.6l2.7-2.2-1.8 3zM143.2 137.9l3.5-.6v1.2zM148.9 130.6l3.5-.6v1.2zM149.9 122.4l3.6-.6v1.2zM190.3 137.3l3.5 .6-3.5 .6zM190.3 121.8l3.5 .6-3.5 .6zM190.3 130l3.5 .6-3.5 .6zM44.1 143l3.5-.6v1.2z"/>
<path d="M44.2 151l3.5-.5v1.1zM62.3 142.4l3.5 .6-3.5 .6zM66.6 150.5l3.5 .5-3.5 .6zM138.8 151.3l3.5-.5v1.1zM140.9 144l3.5-.5v1.1zM190.3 143.4l3.5 .6-3.5 .6zM190.3 150.7l3.5 .6-3.5 .6z"/>
</g>
<g font-size="4.9">
<text x="96.6" y="41.5" transform="rotate(-90 96.6 41.5)">44.32</text>
<text x="207.1" y="47.6" transform="rotate(-90 207.1 47.6)">9.97</text>
<text x="214.2" y="44.4" transform="rotate(-90 214.2 44.4)">4.48</text>
<text x="224.7" y="43.6" transform="rotate(-90 224.7 43.6)">52.49</text>
<text x="107.6" y="53.5" transform="rotate(-90 107.6 53.5)">24.42</text>
<text x="200.6" y="52.6" transform="rotate(-90 200.6 52.6)">22.16</text>
<text x="63.7" y="57.5" transform="rotate(25 63.7 57.5)">2.55</text>
<text x="114.9" y="57.6" transform="rotate(-90 114.9 57.6)">26.86</text>
<text x="146.6" y="55.8">0.99</text>
<text x="128.9" y="63.7" transform="rotate(46 128.9 63.7)">R5x2</text>
<text x="172.4" y="61.7">61.16</text>
<text x="42.1" y="66.2" transform="rotate(-1 42.1 66.2)">4.98</text>
<text x="64.1" y="71.5">15.58</text>
<text x="121.8" y="66.7" transform="rotate(-90 121.8 66.7)">4.86</text>
<text x="171.4" y="69.2">9.19</text>
<text x="129.9" y="76.8" transform="rotate(47 129.9 76.8)">R5x5</text>
<text x="163.5" y="72.1">92</text>
<text x="195.5" y="73.7" transform="rotate(-36 195.5 73.7)">Ø2.5x2</text>
<text x="26" y="79.4">4.44</text>
<text x="98.2" y="83.8" transform="rotate(-90 98.2 83.8)">28.87</text>
<text x="76.4" y="88" transform="rotate(-58 76.4 88)">12.21</text>
<text x="89.2" y="89.8" transform="rotate(-90 89.2 89.8)">10.74</text>
<text x="21.5" y="97.8" transform="rotate(-25 21.5 97.8)">R3.9x2</text>
<text x="107.4" y="96.4" transform="rotate(-90 107.4 96.4)">49.71</text>
<text x="208.8" y="101.1" transform="rotate(-90 208.8 101.1)">32.34</text>
<text x="222.8" y="97.9" transform="rotate(-90 222.8 97.9)">44.88</text>
<text x="230" y="96.7" transform="rotate(-90 230 96.7)">49.76</text>
<text x="160.4" y="105.4">13.44</text>
<text x="163.3" y="112.6">26.92</text>
<text x="26.1" y="119.6">7.36</text>
<text x="91.5" y="115.1" transform="rotate(-48 91.5 115.1)">19.52</text>
<text x="165.8" y="120.8">87.64</text>
<text x="200.1" y="123.6" transform="rotate(-90 200.1 123.6)">10.79</text>
<text x="207.2" y="123.6" transform="rotate(-90 207.2 123.6)">14.88</text>
<text x="165.6" y="129.1">89.71</text>
<text x="23.3" y="133">15.08</text>
<text x="160.9" y="136.3">101.14</text>
<text x="50.2" y="141.4">43.3</text>
<text x="159.7" y="142.5">105.83</text>
<text x="51.1" y="149.5">51.73</text>
<text x="160.5" y="149.8">109.98</text>
</g>
<g font-size="4.2">
<text x="59" y="162.9">Facultad de Ingeniería</text>
<text x="60" y="168">Depto. Ing. Mecánica</text>
<text x="105.5" y="190.7">A4</text>
</g>
<g font-size="3.1">
<text x="102.1" y="162">Observaciones:</text>
<text x="151.5" y="160.7">Fecha solicitud servicio:</text>
<text x="229.5" y="160.7">Fecha reserva servicio:</text>
<text x="102" y="166.3">Unidades en [mm] - Ángulos en [°]</text>
<text x="151.5" y="165.7">Nombre del estudiante: Johnny Jay Wilches</text>
<text x="229.6" y="165.7">Codigo estudiante: 202113387</text>
<text x="102.1" y="170.1">Tolerancia general: ±0.5 mm y 0.1°</text>
<text x="151.5" y="170.7">E-mail: j.wilchesk@uniandes.edu.co</text>
<text x="214.6" y="170.7">Celular:</text>
<text x="23.5" y="175.7">Nombre del proyecto:</text>
<text x="85.5" y="175.7">Nombre de la</text>
<text x="85.5" y="179.4">pieza:</text>
<text x="151.5" y="175.7">Nombre del curso: Consultorio IMEC</text>
<text x="23.5" y="185.2">Material:</text>
<text x="23.5" y="180.7">Caso C51</text>
<text x="45.5" y="185.2">Dimensiones materia prima:</text>
<text x="92.6" y="185.2">CANT:</text>
<text x="133.5" y="185.2">Escala:</text>
<text x="151.5" y="180.7">Nombre del profesor:</text>
<text x="151.6" y="185.2">Código plano:</text>
<text x="243.3" y="180.2">EQUIPO</text>
<text x="268.1" y="180.2">TIEMPO</text>
<text x="23.5" y="190.7">PETG</text>
<text x="133.5" y="190.7">1:2</text>
<text x="23.3" y="194.7">TABLA DE REGISTRO DE TIEMPOS</text>
<text x="91.3" y="194.6">ALISTAMIENTO</text>
<text x="146.5" y="195.1">EJECUCIÓN</text>
<text x="192.4" y="195.1">ENTREGA MÁQUINA</text>
<text x="243.5" y="195.2">ENTREGA PRODUCTO</text>
</g>
<g font-size="2.8">
<text x="6.5" y="71.9" transform="rotate(-90 6.5 71.9)">Rev. Técnico de laboratorio</text>
<text x="6.5" y="135.1" transform="rotate(-90 6.5 135.1)">Rev. Plano</text>
<text x="6.5" y="198.6" transform="rotate(-90 6.5 198.6)">Firma estudiante</text>
</g>
</svg>
